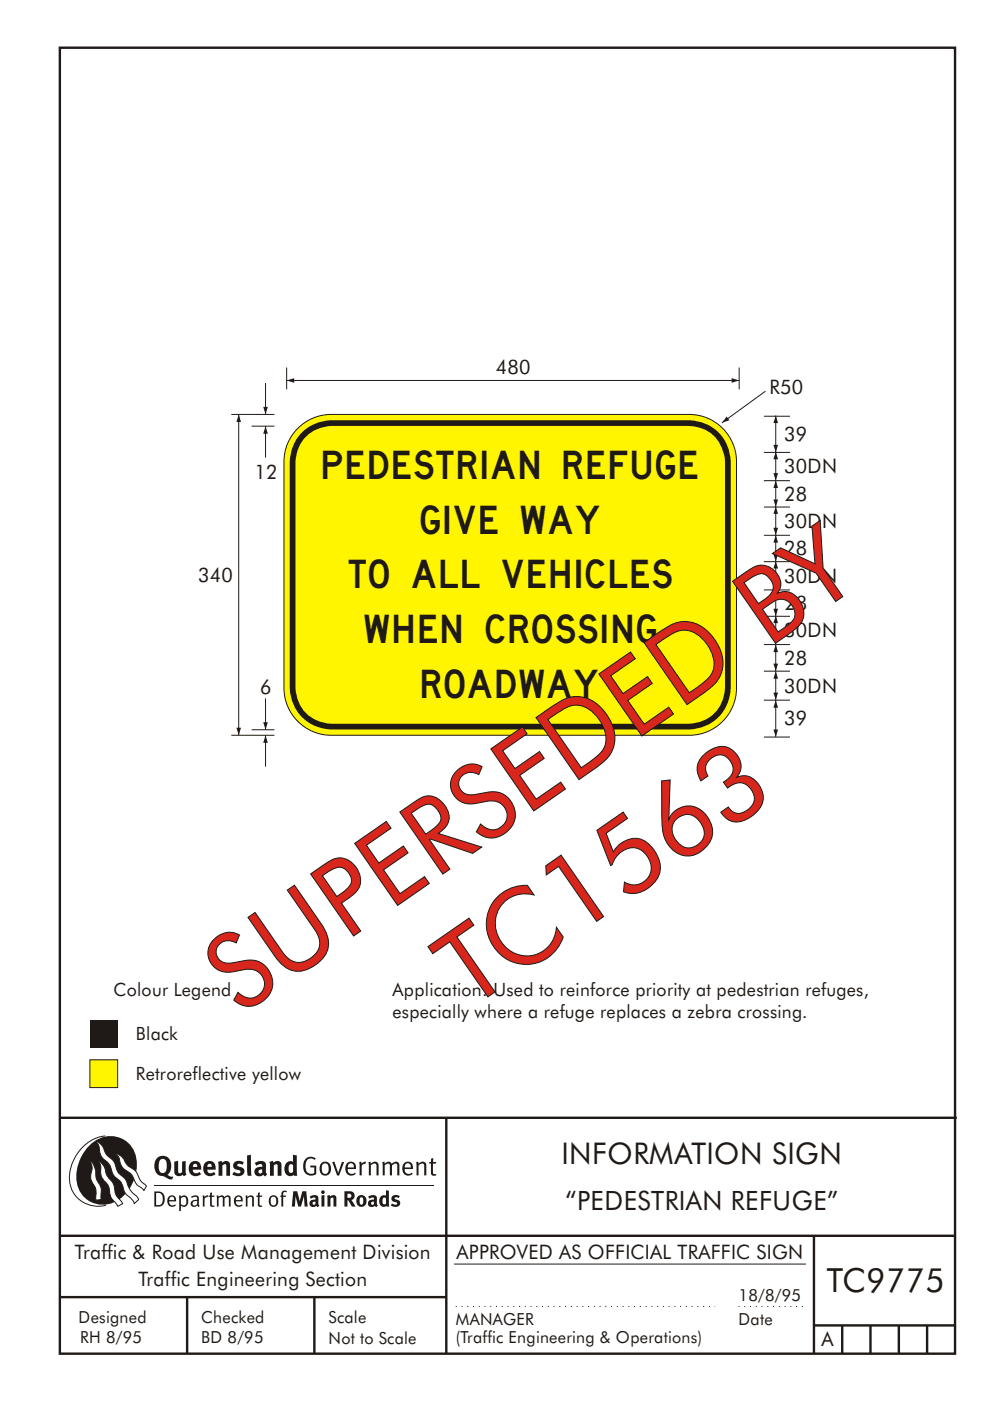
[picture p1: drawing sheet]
<svg xmlns="http://www.w3.org/2000/svg" width="210mm" height="297mm" viewBox="0 0 210 297" stroke-linecap="round" stroke-linejoin="round" font-family="sans-serif">
<g fill="none" stroke="#1f1a17" stroke-width=".51">
<path d="M12.7 10.1h189.9v276.9h-189.9zM12.7 237h190.3M94.7 236.9v50.1M12.7 262h190M12.7 275h82M39.7 275v12M66.7 275v12M172.7 262v25M172.7 281h30M178.7 281v6M184.7 281v6M190.7 281v6"/>
<path d="M196.7 281v6"/>
</g>
<path d="M96.3 268h74.7" fill="none" stroke="#1f1a17" stroke-width=".21"/>
<path d="M96.7 277h55M156.7 277h14" fill="none" stroke="#1f1a17" stroke-width=".21" stroke-dasharray=".2 1" stroke-linecap="butt"/>
<path d="M19.1 216.3h5.9v5.9h-5.9z" fill="#1f1a17"/>
<g fill="#fff500" stroke="#1f1a17" stroke-width=".21">
<path d="M19.1 224.7h5.9v5.9h-5.9z" fill-rule="evenodd"/>
<path d="M62.8 91.2a10 10 0 0 1 7.5-3.3h76a10 10 0 0 1 10 10v48a10 10 0 0 1-10 10h-76a10 10 0 0 1-10.1-10v-48a10 10 0 0 1 2.6-6.7z" fill-rule="evenodd"/>
</g>
<path d="M64.1 91.7a9.3 9.3 0 0 1 6.2-2.6h75.9a8.8 8.8 0 0 1 8.8 8.8v47.9a8.9 8.9 0 0 1-8.8 8.9h-75.9a8.9 8.9 0 0 1-8.8-8.9v-47.9a9.3 9.3 0 0 1 2.6-6.2z" fill-rule="evenodd" fill="#1f1a17"/>
<path d="M64.6 92.9a8 8 0 0 1 5.8-2.6h75.8a7.6 7.6 0 0 1 7.6 7.7v47.8a7.6 7.6 0 0 1-7.6 7.7h-75.8a7.7 7.7 0 0 1-7.7-7.7v-47.8a8.4 8.4 0 0 1 1.9-5.1z" fill-rule="evenodd" fill="#fff500"/>
<path d="M60.8 77.9v4.6M156.8 77.9v4.6M162.4 82.9l-9.2 6.7" fill="none" stroke="#1f1a17" stroke-width=".21"/>
<path d="M154.2 88.3l.5 .8-1.5 .5 1-1.3-1 1.3z" fill-rule="evenodd" fill="#1f1a17"/>
<path d="M60.8 80.7h96" fill="none" stroke="#1f1a17" stroke-width=".21"/>
<g fill="#1f1a17">
<path d="M60.8 80.7l1.6-.5v1l-1.6-.5 1.6-.5z" fill-rule="evenodd"/>
<path d="M155.2 80.2l1.6 .5-1.6 .5v-1l1.6 .5z" fill-rule="evenodd"/>
</g>
<path d="M164.6 148.4v7.9" fill="none" stroke="#1f1a17" stroke-width=".21"/>
<g fill="#1f1a17">
<path d="M164.1 154.7h1l-.5 1.5-.5-1.5 .5 1.6z" fill-rule="evenodd"/>
<path d="M164.6 148.4l-.5 1.6 .5-1.5 .5 1.5h-1z" fill-rule="evenodd"/>
</g>
<path d="M164.6 88.1v7.8" fill="none" stroke="#1f1a17" stroke-width=".21"/>
<g fill="#1f1a17">
<path d="M164.1 94.3h1l-.5 1.6-.5-1.6 .5 1.6z" fill-rule="evenodd"/>
<path d="M164.6 88.1l-.5 1.6 .5-1.6 .5 1.6h-1z" fill-rule="evenodd"/>
</g>
<path d="M164.6 142.3v6.1" fill="none" stroke="#1f1a17" stroke-width=".21"/>
<g fill="#1f1a17">
<path d="M164.1 146.8h1l-.5 1.6-.5-1.6 .5 1.6z" fill-rule="evenodd"/>
<path d="M164.6 142.3l-.5 1.6 .5-1.6 .5 1.6h-1z" fill-rule="evenodd"/>
</g>
<path d="M164.6 130.5v6.2" fill="none" stroke="#1f1a17" stroke-width=".21"/>
<g fill="#1f1a17">
<path d="M164.1 135.1h1l-.5 1.5-.5-1.5 .5 1.6z" fill-rule="evenodd"/>
<path d="M164.6 130.5l-.5 1.6 .5-1.6 .5 1.6h-1z" fill-rule="evenodd"/>
</g>
<path d="M164.6 118.9v6.2" fill="none" stroke="#1f1a17" stroke-width=".21"/>
<g fill="#1f1a17">
<path d="M164.1 123.5h1l-.5 1.6-.5-1.6 .5 1.6z" fill-rule="evenodd"/>
<path d="M164.6 118.9l-.5 1.6 .5-1.5 .5 1.5h-1z" fill-rule="evenodd"/>
</g>
<path d="M164.6 107.3v6.2" fill="none" stroke="#1f1a17" stroke-width=".21"/>
<g fill="#1f1a17">
<path d="M164.1 111.9h1l-.5 1.6-.5-1.6 .5 1.6z" fill-rule="evenodd"/>
<path d="M164.6 107.3l-.5 1.7 .5-1.6 .5 1.6h-1z" fill-rule="evenodd"/>
</g>
<path d="M164.6 95.8v6.1" fill="none" stroke="#1f1a17" stroke-width=".21"/>
<g fill="#1f1a17">
<path d="M164.1 100.3h1l-.5 1.6-.5-1.6 .5 1.6z" fill-rule="evenodd"/>
<path d="M164.6 95.8l-.5 1.6 .5-1.6 .5 1.6h-1z" fill-rule="evenodd"/>
</g>
<path d="M164.6 136.7v5.6" fill="none" stroke="#1f1a17" stroke-width=".21"/>
<g fill="#1f1a17">
<path d="M164.1 140.7h1l-.5 1.6-.5-1.6 .5 1.6z" fill-rule="evenodd"/>
<path d="M164.6 136.7l-.5 1.6 .5-1.6 .5 1.6h-1z" fill-rule="evenodd"/>
</g>
<path d="M164.6 125v5.7" fill="none" stroke="#1f1a17" stroke-width=".21"/>
<g fill="#1f1a17">
<path d="M164.1 129.1h1l-.5 1.5-.5-1.5 .5 1.6z" fill-rule="evenodd"/>
<path d="M164.6 125l-.5 1.6 .5-1.5 .5 1.5h-1z" fill-rule="evenodd"/>
</g>
<path d="M164.6 113.4v5.7" fill="none" stroke="#1f1a17" stroke-width=".21"/>
<g fill="#1f1a17">
<path d="M164.1 117.5h1l-.5 1.6-.5-1.6 .5 1.6z" fill-rule="evenodd"/>
<path d="M164.6 113.4l-.5 1.6 .5-1.5 .5 1.5h-1z" fill-rule="evenodd"/>
</g>
<path d="M164.6 101.9v5.6" fill="none" stroke="#1f1a17" stroke-width=".21"/>
<g fill="#1f1a17">
<path d="M164.1 105.9h1l-.5 1.6-.5-1.6 .5 1.6z" fill-rule="evenodd"/>
<path d="M164.6 101.9l-.5 1.6 .5-1.6 .5 1.6h-1z" fill-rule="evenodd"/>
</g>
<g fill="none" stroke="#1f1a17" stroke-width=".21">
<path d="M50.6 87.9v68M162.1 95.9h5.5M162.1 88.2h5.5M162.1 119.1h5.5M162.1 113.5h5.5M162.1 107.5h5.5M162.1 101.9h5.5M162.1 136.7h5.5M162.1 130.7h5.5M162.1 125.1h5.5M162.1 156.3h5.5M162.1 148.4h5.5"/>
<path d="M162.1 142.3h5.5"/>
</g>
<g fill="#1f1a17">
<path d="M50.2 154.3h.9l-.5 1.6-.4-1.6 .4 1.6z" fill-rule="evenodd"/>
<path d="M50.6 87.9l-.4 1.6 .4-1.6 .5 1.6h-.9z" fill-rule="evenodd"/>
</g>
<path d="M49.1 87.9h9.1M53.4 90.4h4.8M49.1 155.9h9.1M53.4 154.7h4.8M56.3 148.1v6.6" fill="none" stroke="#1f1a17" stroke-width=".21"/>
<path d="M55.8 153.1h1l-.5 1.6 .5-1.6-.5 1.6z" fill-rule="evenodd" fill="#1f1a17"/>
<path d="M56.3 81.2v6.7" fill="none" stroke="#1f1a17" stroke-width=".21"/>
<path d="M55.8 86.3h1l-.5 1.6 .5-1.6-.5 1.5z" fill-rule="evenodd" fill="#1f1a17"/>
<path d="M56.3 155.9v6.6" fill="none" stroke="#1f1a17" stroke-width=".21"/>
<path d="M56.3 155.9l-.5 1.6 .5-1.6 .5 1.6h-1z" fill-rule="evenodd" fill="#1f1a17"/>
<path d="M56.3 90.4v6.6" fill="none" stroke="#1f1a17" stroke-width=".21"/>
<g fill="#1f1a17">
<path d="M56.3 90.4l-.5 1.6 .5-1.6 .5 1.6h-1z" fill-rule="evenodd"/>
<path d="M64.9 245.6a1.61 1.61 0 0 1 2.1 0l-.2 .3a1.17 1.17 0 0 0-1.4-.2 1.17 1.17 0 0 0-.6 1.3 1.42 1.42 0 0 0 1.2 1.9l.7-.2v-1.2h-.8l-.1-.4h1.3v1.9a1.82 1.82 0 0 1-2.2-.1 1.82 1.82 0 0 1-.6-2.1l.2-.7z" fill-rule="evenodd"/>
<path d="M68.2 246.5a1.77 1.77 0 0 0 .4 2.7 1.39 1.39 0 0 0 1.4-.5 1.39 1.39 0 0 0 .2-1.5 1.19 1.19 0 0 0-2-.7zM68.5 246.8a.83 .83 0 0 1 1 .1 .83 .83 0 0 1 .2 1 .75 .75 0 0 1-.6 1 .75 .75 0 0 1-.8-.8v-.9z" fill-rule="evenodd"/>
<path d="M70.5 246.4l.4-.1 .8 2.4 .8-2.3h.5l-1.1 2.8h-.4z" fill-rule="evenodd"/>
<path d="M73.6 246.7a1.74 1.74 0 0 0 .5 2.5h.9l.5-.3-.2-.3a.89 .89 0 0 1-1.1 .2 .89 .89 0 0 1-.4-.9h1.7a1.15 1.15 0 0 0-.4-1.4 1.15 1.15 0 0 0-1.5 .2zM74 246.9a.67 .67 0 0 1 .8-.2 .67 .67 0 0 1 .3 .8h-1.3z" fill-rule="evenodd"/>
<path d="M76.2 246.4l.4-.1 .1 .4 .5-.4h.5l-.2 .5a.61 .61 0 0 0-.8 .6v1.8h-.4z" fill-rule="evenodd"/>
<path d="M78.1 246.4l.5-.1 .1 .4a.89 .89 0 0 1 .9-.4 .89 .89 0 0 1 .7 .7v2.2h-.4v-2.2l-.1-.2-.3-.1-.8 .4v2.1h-.4z" fill-rule="evenodd"/>
<path d="M81.1 246.4l.4-.1 .1 .4a.83 .83 0 0 1 .8-.4 .83 .83 0 0 1 .7 .5 .86 .86 0 0 1 .9-.5 .86 .86 0 0 1 .7 .7v2.2h-.4l-.1-2.3a.5 .5 0 0 0-.8 0l-.2 .2v2.1h-.5v-2.2l-.4-.3-.7 .4v2.1h-.4z" fill-rule="evenodd"/>
<path d="M85.7 246.7a1.74 1.74 0 0 0 .5 2.5h.9l.5-.3-.2-.3a.89 .89 0 0 1-1.1 .2 .89 .89 0 0 1-.4-.9h1.7a1.15 1.15 0 0 0-.5-1.4 1.15 1.15 0 0 0-1.4 .2zM86 246.9a.67 .67 0 0 1 .9-.2 .67 .67 0 0 1 .3 .8h-1.3z" fill-rule="evenodd"/>
<path d="M88.3 246.4l.4-.1 .1 .4a.89 .89 0 0 1 .9-.4 .89 .89 0 0 1 .8 .7v2.2h-.5v-2.2l-.1-.2-.3-.1-.8 .4v2.1h-.4z" fill-rule="evenodd"/>
<path d="M91.5 245.6l.4-.1v.9h.7l-.2 .3h-.5v2.1l.1 .1h.5l.1 .3a.71 .71 0 0 1-1.2-.6v-1.9h-.3v-.3h.3z" fill-rule="evenodd"/>
<path d="M37 246.3l.8-.2v2a.46 .46 0 0 0 .2 .6 .46 .46 0 0 0 .6-.2v-2.2l.8-.2v2.4l.2 .5-.6 .4-.2-.3a1.03 1.03 0 0 1-1.2 .2 1.03 1.03 0 0 1-.6-1z" fill-rule="evenodd"/>
<path d="M40.4 246.6a1.64 1.64 0 0 0 0 2.3 1.64 1.64 0 0 0 2.3 .1l-.4-.5a.78 .78 0 0 1-.9 .3 .78 .78 0 0 1-.5-.8h1.8a1.37 1.37 0 0 0-.6-1.6 1.37 1.37 0 0 0-1.7 .2zM41.1 246.9a.48 .48 0 0 1 .6-.1 .48 .48 0 0 1 .2 .6h-1z" fill-rule="evenodd"/>
<path d="M43.5 246.6a1.65 1.65 0 0 0-.2 2 1.65 1.65 0 0 0 1.9 .7l.5-.3-.3-.5a.78 .78 0 0 1-.9 .3 .78 .78 0 0 1-.5-.8h1.8a1.37 1.37 0 0 0-.6-1.6 1.37 1.37 0 0 0-1.7 .2zM44.1 246.9a.48 .48 0 0 1 .6-.1 .48 .48 0 0 1 .2 .6h-.9z" fill-rule="evenodd"/>
<path d="M46.3 246.3l.7-.2 .1 .4a.95 .95 0 0 1 1-.3 .95 .95 0 0 1 .7 .8v2.3h-.8v-2.3l-.3-.2-.5 .3v2.2h-.8z" fill-rule="evenodd"/>
<path d="M49.7 246.5a1.73 1.73 0 0 1 2-.1l-.2 .6-.6-.2a.42 .42 0 0 0-.6 .2l.2 .3a1.23 1.23 0 0 1 1.4 1 1.47 1.47 0 0 1-2.3 .9l-.3-.2 .3-.6 .7 .4a.47 .47 0 0 0 .7-.4 .87 .87 0 0 0-1-.5l-.4-.2-.1-.4z" fill-rule="evenodd"/>
<path d="M54.1 246.6l.3 .6 .3-.2a.62 .62 0 0 1 .9 0l.1 .4a1.21 1.21 0 0 0-1.4 .3 1.21 1.21 0 0 0-.1 1.3 1.19 1.19 0 0 0 1.6 .1l.5 .3 .4-.4-.3-.4v-1.4a.96 .96 0 0 0-1.3-1zM55 248l.6-.1v.7a.43 .43 0 0 1-.6 .1 .43 .43 0 0 1 0-.7z" fill-rule="evenodd"/>
<path d="M57.2 246.3l.7-.2 .1 .4a.95 .95 0 0 1 1-.3 .95 .95 0 0 1 .7 .8v2.3h-.8v-2.3l-.2-.2-.6 .3v2.2h-.8z" fill-rule="evenodd"/>
<path d="M62.2 244.8v1.5a1.29 1.29 0 0 0-1.4 .2 1.29 1.29 0 0 0-.5 1.3 1.24 1.24 0 0 0 .6 1.4 1.24 1.24 0 0 0 1.4-.1l.1 .2h.7l-.1-4.3zM61.5 246.9l.4-.1 .3 .2v1.5l-.3 .1a.48 .48 0 0 1-.6-.4 1.52 1.52 0 0 1 .2-1.3z" fill-rule="evenodd"/>
<path d="M52.4 245l.8-.2 .2 4.5h-.8l-.1-.2z" fill-rule="evenodd"/>
</g>
<path d="M22.4 240.8a9 9 0 0 0-7.4 10.9 6.2 6.2 0 0 0 7.5 3.8M32.7 251.4h59.4" fill="none" stroke="#1f1a17" stroke-width=".21"/>
<path d="M19.1 242.7a5.7 5.7 0 0 1 6.5-1.4 5.7 5.7 0 0 1 3.4 5.7 8.6 8.6 0 0 1-6.2 8.3 5.7 5.7 0 0 1-6.5-7 9.9 9.9 0 0 1 2.8-5.6z" fill-rule="evenodd" fill="#1f1a17"/>
<path d="M24.5 244.5a3.1 3.1 0 0 1 2.3 2.2l.7 .7a3.2 3.2 0 0 1 2 2.4l.4 .6 1.2 1.1-.6 .9-.2-.3a3.5 3.5 0 0 1-1.9-2.1 3.8 3.8 0 0 0-2.1-2.1 3.5 3.5 0 0 1-1-2.3zM20.4 241.9a3.4 3.4 0 0 1 1.9 2.5l.7 .8a3.3 3.3 0 0 1 1.7 2.6 4.4 4.4 0 0 0 1.7 2l.3 .3a6.1 6.1 0 0 0 2.5 3.7l.2 .5-.9 .9a6.1 6.1 0 0 0-1.9-2.2l-.4-.8a3.6 3.6 0 0 0-1.9-2.8l-.6-1a3.6 3.6 0 0 0-1.9-2.8 3.7 3.7 0 0 1-.8-2.4zM21 246.1a3.4 3.4 0 0 1 1.5 2.8l.6 .9a3.8 3.8 0 0 1 1.4 3.1l.3 .7 1.2 1.6-1 .6-.5-.8a3.2 3.2 0 0 1-1.3-2.8 4.3 4.3 0 0 0-1.4-2.2 4.7 4.7 0 0 1-.5-2.9zM19.2 246.1a5.1 5.1 0 0 1 1.2 3.7l.3 .7a3.1 3.1 0 0 1 .7 3l.1 .8-1.1 .2-.1-.8a3.5 3.5 0 0 0-.9-3.2 3.6 3.6 0 0 1 .1-2.6z" fill-rule="evenodd" fill="#fff" stroke="#1f1a17" stroke-width=".21"/>
<g fill="#1f1a17">
<path d="M33.4 245.5a2.51 2.51 0 0 0 .4 3.7l.8 .1a2.78 2.78 0 0 0 2 .7l.2-.5h-.6l-.7-.4a2.56 2.56 0 0 0 0-3.8 1.83 1.83 0 0 0-2.1 .2zM34 245.9a.87 .87 0 0 1 1 0 .87 .87 0 0 1 .4 .9v.4a1.17 1.17 0 0 1-.9 1.5l-.3-.1a2.38 2.38 0 0 1-.2-2.7z" fill-rule="evenodd"/>
<path d="M33.1 252.9v2.6a1.12 1.12 0 0 0 1.2-.3 1.12 1.12 0 0 0 .2-1.2l-.1-.5-.3-.4zM32.7 252.6h1.1a1.67 1.67 0 0 1 1.2 1.7 1.67 1.67 0 0 1-1.3 1.5h-1zM36.1 253.9l-.2 .5h1.1a.55 .55 0 0 0-.3-.6 .55 .55 0 0 0-.6 .1zM35.8 253.8a.95 .95 0 0 1 1.2-.2 .95 .95 0 0 1 .4 1.1h-1.5a.72 .72 0 0 0 .4 .8 .72 .72 0 0 0 .9-.2l.1 .3a1.15 1.15 0 0 1-1.5 0 1.15 1.15 0 0 1-.2-1.5zM38.4 254.1v1.2a.7 .7 0 0 0 .9 .1 .7 .7 0 0 0 .2-.9 .61 .61 0 0 0-.4-.7 .61 .61 0 0 0-.7 .3zM38 253.5l.3-.1 .1 .4a.95 .95 0 0 1 1.2-.2 .95 .95 0 0 1 .3 1.2 .92 .92 0 0 1-.5 1 .92 .92 0 0 1-1-.2v1.1l-.4 .1zM40.9 254.8a.5 .5 0 0 0 .2 .8 .5 .5 0 0 0 .7-.4v-.6zM40.5 253.7a1 1 0 0 1 1.7 .3v1.4l.2 .2-.2 .3-.3-.3a.78 .78 0 0 1-1.4-.1 .78 .78 0 0 1 .8-1.1h.5a.58 .58 0 0 0-.3-.7 .58 .58 0 0 0-.7 .3zM43 253.5l.3-.1 .1 .4 .3-.3 .5-.1-.2 .4a.52 .52 0 0 0-.6 .6v1.4h-.4zM44.6 252.9l.4-.1-.1 .7h.6l-.1 .3h-.5v1.5a.35 .35 0 0 0 .6 .3v.2a.57 .57 0 0 1-.6 .1 .57 .57 0 0 1-.3-.5v-1.6h-.3v-.3h.3zM45.9 253.5l.4-.1 .1 .4 .2-.2a.64 .64 0 0 1 1 .2 .7 .7 0 0 1 .8-.4 .7 .7 0 0 1 .5 .7v1.7h-.3v-1.7l-.3-.3-.7 .3v1.7h-.3v-1.6a.38 .38 0 0 0-.3-.5 .38 .38 0 0 0-.5 .2l-.1 .2v1.7h-.4zM50.2 253.9l-.2 .5h1.1a.55 .55 0 0 0-.2-.6 .55 .55 0 0 0-.7 .1zM49.9 253.8a.95 .95 0 0 1 1.2-.2 .95 .95 0 0 1 .4 1.1h-1.5a.72 .72 0 0 0 .4 .8 .72 .72 0 0 0 .9-.2l.1 .3a1.15 1.15 0 0 1-1.5 0 1.15 1.15 0 0 1-.2-1.5zM52.1 253.5l.3-.1 .1 .4a.72 .72 0 0 1 .8-.4 .72 .72 0 0 1 .6 .7v1.7h-.4v-1.6a.45 .45 0 0 0-.3-.5 .45 .45 0 0 0-.5 .3l-.2 .1v1.7h-.3zM54.7 252.9l.4-.1v.7h.6l-.1 .3h-.5v1.5a.35 .35 0 0 0 .5 .3v.2a.57 .57 0 0 1-.6 .1 .57 .57 0 0 1-.3-.5v-1.6h-.3v-.3h.3zM57.6 253.9l-.2 .7a.65 .65 0 0 0 .3 .8 .65 .65 0 0 0 .8-.2l.1-.1a.93 .93 0 0 0-.7-1.4zM57.3 253.7a1.12 1.12 0 0 1 1.4 .1 1.12 1.12 0 0 1 .3 1.4 1.01 1.01 0 0 1-1.3 .6 1.01 1.01 0 0 1-.7-1.2zM59.9 252.6l.5-.2 .5 .2-.1 .2-.4-.1-.3 .2v.6h.6l-.1 .3h-.5v2h-.4v-2h-.2v-.3h.2zM62.2 252.6l-.3 3.2h.7l.1-2.3 .6 2.3h.6l.6-2.3 .1 2.3h.7l-.3-3.2h-.9l-.5 2.1-.5-2.1zM65.7 253.7l.3 .5a.51 .51 0 0 1 .5-.4 .51 .51 0 0 1 .4 .4v.1a.88 .88 0 0 0-1.1 .4 .88 .88 0 0 0 .2 1.1 .9 .9 0 0 0 1.1-.2l.3 .3 .4-.3-.2-.3v-1.1a.87 .87 0 0 0-.5-.8 .87 .87 0 0 0-1 .1zM66.4 254.8h.5v.5l-.1 .1h-.3l-.2-.1zM68.2 253.5v2.3h.6v-2.4zM68.1 252.8a.4 .4 0 0 0 .8 0 .4 .4 0 0 0-.8 0zM69.4 253.5l.1 2.3h.6v-1.7a.33 .33 0 0 1 .4-.2 .33 .33 0 0 1 .3 .4v1.5h.6v-1.7a.75 .75 0 0 0-.6-.7 .75 .75 0 0 0-.8 .3v-.3zM73.1 252.6v3.2h.6v-1.3l.3 .2 .7 1.1h.7l-.9-1.4a.94 .94 0 0 0 .7-1 .94 .94 0 0 0-.9-.8zM73.7 253.1a.51 .51 0 0 1 .8 .1 .51 .51 0 0 1-.2 .7l-.6 .1zM75.9 253.7a1.19 1.19 0 0 0-.1 1.7 1.19 1.19 0 0 0 1.8 0 1.19 1.19 0 0 0-.1-1.6 1.19 1.19 0 0 0-1.6-.1zM76.5 253.9l.2-.1a.99 .99 0 0 1 0 1.6 1.06 1.06 0 0 1-.2-1.5zM78.1 253.7l.3 .5a.51 .51 0 0 1 .5-.4 .51 .51 0 0 1 .5 .4v.1a.88 .88 0 0 0-1.2 .4 .88 .88 0 0 0 .2 1.1 .9 .9 0 0 0 1.1-.2l.3 .3 .4-.3-.2-.3v-1.1a.87 .87 0 0 0-.5-.8 .87 .87 0 0 0-1 .1zM78.9 254.8h.4v.5l-.1 .1h-.3l-.1-.1zM81.9 252.4v1.1a1.2 1.2 0 0 0-1.4 .6 1.2 1.2 0 0 0 .2 1.4l.5 .4 .8-.2v.1h.6l-.1-3.3zM81.4 253.9l.5 .2-.1 1.2a.46 .46 0 0 1-.5-.1 .46 .46 0 0 1-.1-.5zM83.3 253.6a.79 .79 0 0 0-.1 .9 .79 .79 0 0 0 .9 .4 .33 .33 0 0 1 0 .5 .33 .33 0 0 1-.5 0l-.4-.2-.3 .4a1.15 1.15 0 0 0 1.2 .3 1.15 1.15 0 0 0 .8-1 1.49 1.49 0 0 0-1.2-.8 .4 .4 0 0 1 .3-.3 .4 .4 0 0 1 .4 .1l.2 .1 .2-.4a1.47 1.47 0 0 0-1.5 0z" fill-rule="evenodd"/>
</g>
<g font-size="22.4" fill="#1f1a17">
<text x="50.8" y="215.3" transform="rotate(-35 50.8 215.3)">SUPERSEDED BY</text>
<text x="99.7" y="214" transform="rotate(-35 99.7 214)">TC1563</text>
</g>
<text font-size="7.1" fill="#1f1a17" x="175.4" y="274">TC9775</text>
<text font-size="6.3" fill="#1f1a17" x="119.1" y="246.7">INFORMATION SIGN</text>
<g font-size="6" fill="#1f1a17">
<text x="68.5" y="101.5">PEDESTRIAN REFUGE</text>
<text x="89.3" y="113.1">GIVE WAY</text>
<text x="74" y="124.7">TO ALL VEHICLES</text>
<text x="77.3" y="136.3">WHEN CROSSING</text>
<text x="89.6" y="147.9">ROADWAY</text>
</g>
<text font-size="5.6" fill="#1f1a17" x="120" y="256.4">“PEDESTRIAN REFUGE”</text>
<g font-size="4.2" fill="#1f1a17">
<text x="105.2" y="79.2">480</text>
<text x="163.3" y="83.5">R50</text>
<text x="166.3" y="93.4">39</text>
<text x="54" y="101.5">12</text>
<text x="166.3" y="100.3">30DN</text>
<text x="166.3" y="106.1">28</text>
<text x="166.3" y="111.9">30DN</text>
<text x="166.3" y="117.7">28</text>
<text x="42" y="123.3">340</text>
<text x="166.3" y="123.5">30DN</text>
<text x="166.3" y="129.3">28</text>
<text x="166.3" y="135.1">30DN</text>
<text x="166.3" y="140.9">28</text>
<text x="55.2" y="147.1">6</text>
<text x="166.3" y="146.9">30DN</text>
<text x="166.3" y="153.8">39</text>
<text x="15.9" y="267">Traffic &amp; Road Use Management Division</text>
<text x="96.8" y="267">APPROVED AS OFFICIAL TRAFFIC SIGN</text>
<text x="29.4" y="272.6">Traffic Engineering Section</text>
<text x="174.3" y="285.4">A</text>
</g>
<g font-size="3.9" fill="#1f1a17">
<text x="24.1" y="211.1">Colour Legend</text>
<text x="83.3" y="211.2">Application: Used to reinforce priority at pedestrian refuges,</text>
<text x="83.3" y="215.8">especially where a refuge replaces a zebra crossing.</text>
<text x="28.9" y="220.5">Black</text>
<text x="28.9" y="228.9">Retroreflective yellow</text>
</g>
<g font-size="3.5" fill="#1f1a17">
<text x="156.7" y="275.9">18/8/95</text>
<text x="16.7" y="280.5">Designed</text>
<text x="42.7" y="280.5">Checked</text>
<text x="69.7" y="280.5">Scale</text>
<text x="96.7" y="281">MANAGER</text>
<text x="156.7" y="281">Date</text>
<text x="17" y="284.8">RH 8/95</text>
<text x="42.7" y="284.8">BD 8/95</text>
<text x="69.7" y="285">Not to Scale</text>
<text x="96.7" y="284.7">(Traffic Engineering &amp; Operations)</text>
</g>
</svg>
